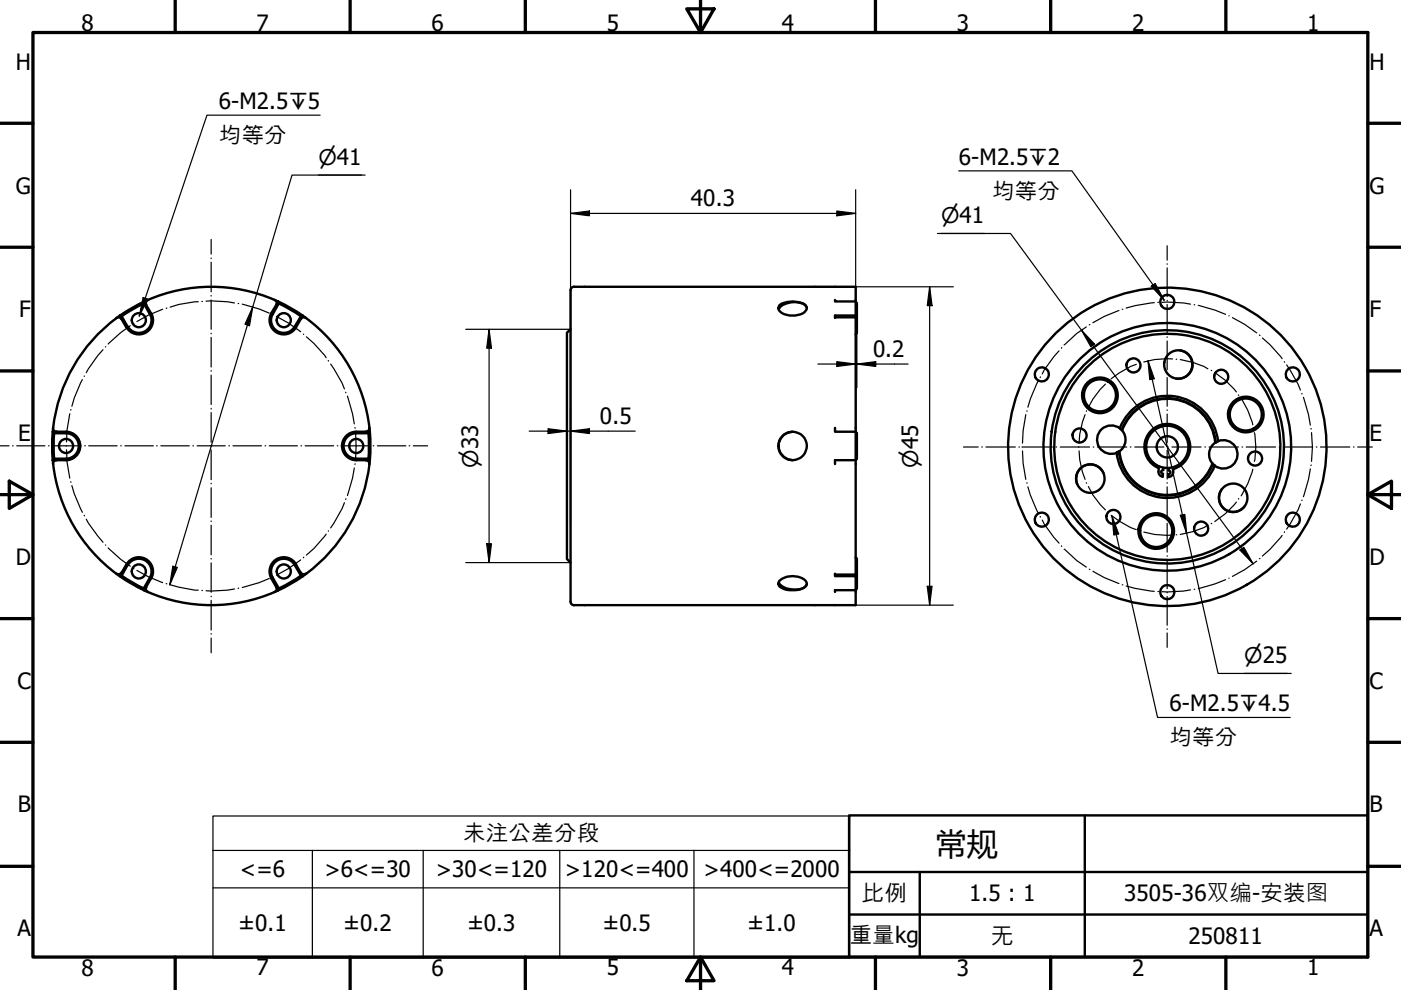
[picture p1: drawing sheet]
<svg xmlns="http://www.w3.org/2000/svg" width="297mm" height="210mm" viewBox="0 0 297 210" stroke-linecap="round" stroke-linejoin="round" font-family="sans-serif">
<g fill="none" stroke="#000" stroke-width=".51">
<path d="M24.7 67.4l.6-.1 .4 .3M24.7 67.4a33.8 33.8 0 0 0 6.7 58.1M27.1 69.3l-1.3-2.3-.4-.1 1.4 2.5M30.5 64.3l-2.7 1.5-2 1.2M31.4 63.6l-3.5 1.7-3.2 2.1M31.4 63.6a33.8 33.8 0 0 1 26.8 0M31.4 63.6l-.4 .4v.6M31.8 66.5a2.7 2.7 0 0 1-1 3.7 2.7 2.7 0 0 1-3.7-1M32 66.4l-1.5-2.5v.4l1.2 2.3M32 66.4a3 3 0 0 1-1.1 4.1 3 3 0 0 1-4.1-1.1M57.5 66.4l1.5-2.5 .1 .4-1.3 2.3M57.6 66.4a3 3 0 0 0 1.1 4.1 3 3 0 0 0 4.1-1.1"/>
<path d="M57.8 66.5a2.7 2.7 0 0 0 1 3.7 2.7 2.7 0 0 0 3.7-1l1.3-2.2M58.2 63.6l.4 .4v.6M58.2 63.6l3.5 1.7 3.2 2.1M59.1 64.3l2.1 1.1 2.6 1.6M63.8 67l.4-.1-1.5 2.5M64.9 67.4l-.6-.1-.5 .3M64.9 67.4a33.8 33.8 0 0 1-5.9 57.8M121 69.8l-.8 .7v48l.8 .8M121 61.6v65.9M121.7 60.8h59.7v3.1M121.7 60.8a.73 .73 0 0 0-.7 .7M165.2 64.7a5.1 5.1 0 0 1 5.6 0 1.09 1.09 0 0 1-.6 1.8 4.5 4.5 0 0 1-5-.6 .95 .95 0 0 1 0-1.2z"/>
<path d="M171.1 65.2a2.42 2.42 0 0 0-2.5-1.2 4.9 4.9 0 0 0-3.2 1.1l-.3 .5M177 63.6v.3h4.4M177 67.3h4.4M181.4 63.9l.3 .4v6.3l-.3 .3M181.4 67.3v-.4h-4.4v.5M181.4 63.9v3l.3 .1M181.4 67.3v24.2M250.2 74.3a3 3 0 0 1 2.6 3.4 3 3 0 0 1-3.4 2.6M11.2 90.7l.2 .6 .6 .2M11.4 97.3l-.2 .3h2.8M11.4 97.3h2.6M11.4 91.9h2.6"/>
<path d="M11.5 91.9l-.1 3 .1 2.4M12 97.6l-.6 .2-.2 .6M12 91.5h-.8l.2 .4M12 91.5h2M14 91.9a2.7 2.7 0 0 1 2.7 2.7 2.7 2.7 0 0 1-2.7 2.7M14 91.5a3 3 0 0 1 3 3.1 3 3 0 0 1-3 3M75.5 91.5h2.9l-.3 .4M75.5 97.3h2.6M75.5 91.9h2.6M75.5 91.9a2.7 2.7 0 0 0-2.7 2.7 2.7 2.7 0 0 0 2.7 2.7M75.5 91.5a3 3 0 0 0-3 3.1 3 3 0 0 0 3 3M77.6 97.6l.5 .2 .2 .6"/>
<path d="M78.1 97.3l.3 .3h-2.9M78.1 91.9l.1 2.3-.1 3.1M78.3 90.7l-.2 .6-.5 .2M168 91.5a3 3 0 0 0-2.9 3.1 3 3 0 0 0 2.9 3M177 90.7v.8h4.4M177 98.4v-.8h4.4v24.2M181.4 91.5l.3 .4v5.4l-.3 .3zM236.7 96l.5-.3a10.3 10.3 0 0 0 8.9 9.3 10.3 10.3 0 0 0 11.1-6.6M236.7 95.9a10.8 10.8 0 0 0 9.4 9.6 10.8 10.8 0 0 0 11.5-6.8l-.4-.3M237.3 95.6a10.2 10.2 0 0 0 8.8 9.2 10.2 10.2 0 0 0 11-6.6M237.4 90.8a10.8 10.8 0 0 1 11.5-6.8 10.8 10.8 0 0 1 9.4 9.6M237.4 90.8a2.99 2.99 0 0 1-.2 5"/>
<path d="M237.5 90.8a3 3 0 0 0-4.9 2 3 3 0 0 0 4.2 3.2M237.8 91.1a10.3 10.3 0 0 1 11.1-6.6 10.3 10.3 0 0 1 8.9 9.3 3 3 0 0 0-.6 4.6M237.9 91.3a10.2 10.2 0 0 1 10.9-6.7 10.2 10.2 0 0 1 8.8 9.3M245.7 99.2a4.9 4.9 0 0 1-1.9-7.6 4.9 4.9 0 0 1 7.8 .5 4.9 4.9 0 0 1-2.8 7.3M245.7 99.3l-.1 .7M246.6 99.2v.5a.41 .41 0 0 0-.4 .4 .41 .41 0 0 0 .4 .4M247.8 99.7a.41 .41 0 0 1 .4 .5 .41 .41 0 0 1-.5 .4M247.8 99.3v.4M248.8 99.5a1.27 1.27 0 0 1-1.1 1.6v-.6M257.8 93.8a3 3 0 0 1 4.6 2.8 3 3 0 0 1-4.9 2.1M26.8 119.7l-1.4 2.4h.4l1.3-2.3M26.8 119.7a3 3 0 0 1 4.1-1.2 3 3 0 0 1 1.1 4.2"/>
<path d="M27.1 119.8a2.7 2.7 0 0 1 3.7-1 2.7 2.7 0 0 1 1 3.7M62.7 119.7l1.5 2.4h-.4M62.8 119.7a3 3 0 0 0-4.1-1.2 3 3 0 0 0-1.1 4.2M181.4 118.1l.3 .4v3.6M234 100.3a3 3 0 0 0-4-1.6 3 3 0 0 0-1.6 3.9M245.6 100a.98 .98 0 0 0 .9 1.1l.1-.7M259.1 103.7a3 3 0 0 0 .5 4.2 3 3 0 0 0 4.3-.5M25.7 121.4l-.4 .3-.6-.1M25.8 122.1l2.6 1.6 2.1 1.1M31 124.4l-.5 .7v-.4M31 124.5l-.1 .4 .2 .4a32.9 32.9 0 0 0 25.5 .9l1.6-.7M31.7 122.5l-1.2 2.2"/>
<path d="M32 122.7l-1 1.7M57.5 122.7l1 1.7M57.8 122.5l1.3 2.2M58.5 124.4l.5 .7M58.6 124.5v.6l-.4 .4M59 125.2l-.8 .3M59.1 124.7l-.1 .4M63.8 121.4l.5 .3 .6-.1M63.8 122.1l-2 1.2-2.7 1.5M63.8 122.1l-1.3-2.3a2.7 2.7 0 0 0-3.7-1 2.7 2.7 0 0 0-1 3.7M121 127.6a.73 .73 0 0 0 .7 .7M165.1 123.5a4.1 4.1 0 0 0 4.4 1.4l.8-.2 .5-.4 .3-.4"/>
<path d="M165.2 123.2a4.3 4.3 0 0 1 5.6 0 .97 .97 0 0 1-.6 1.5 5.2 5.2 0 0 1-5-.4 .94 .94 0 0 1 0-1.1zM177 121.6v.5h4.4v3l.3-.4v-2.6M177 125.5v-.4h4.4v3.2h-59.7M177 121.8h4.4M181.4 121.8v.3h.3"/>
<circle cx="29.4" cy="67.9" r="1.49"/>
<circle cx="60.2" cy="67.9" r="1.49"/>
<circle cx="220.9" cy="79.4" r="1.49"/>
<circle cx="240.3" cy="77.5" r="1.49"/>
<circle cx="247.5" cy="64" r="1.49"/>
<circle cx="249.8" cy="77.3" r="3"/>
<circle cx="258.9" cy="79.9" r="1.49"/>
<circle cx="274.1" cy="79.4" r="1.49"/>
<circle cx="14" cy="94.6" r="1.49"/>
<circle cx="75.5" cy="94.6" r="1.49"/>
<circle cx="168" cy="94.6" r="3"/>
<circle cx="228.9" cy="92.3" r="1.49"/>
<circle cx="233.2" cy="83.8" r="3.4"/>
<circle cx="233.2" cy="83.8" r="3.8"/>
<circle cx="247.5" cy="94.7" r="26.3"/>
<circle cx="247.5" cy="94.7" r="33.8"/>
<circle cx="247.5" cy="94.7" r="2.25"/>
<circle cx="247.5" cy="94.7" r="4.5"/>
<circle cx="247.5" cy="94.7" r="24"/>
<circle cx="247.5" cy="94.7" r="24.7"/>
<circle cx="264.1" cy="87.9" r="3.4"/>
<circle cx="264.1" cy="87.9" r="3.8"/>
<circle cx="266.1" cy="97.2" r="1.49"/>
<circle cx="220.9" cy="110.2" r="1.49"/>
<circle cx="231.2" cy="101.5" r="3"/>
<circle cx="236.1" cy="109.6" r="1.49"/>
<circle cx="245.1" cy="112.6" r="3.4"/>
<circle cx="245.1" cy="112.6" r="3.8"/>
<circle cx="254.7" cy="112.1" r="1.49"/>
<circle cx="261.5" cy="105.5" r="3"/>
<circle cx="274.1" cy="110.2" r="1.49"/>
<circle cx="29.4" cy="121.2" r="1.49"/>
<circle cx="60.2" cy="121.2" r="1.49"/>
<circle cx="247.5" cy="125.5" r="1.49"/>
</g>
<g fill="none" stroke="#000" stroke-width=".7">
<path d="M37.1 0v6.9M74.2 0v6.9M111.4 0v6.9M148.5 0v6.9M185.6 0v6.9M222.8 0v6.9M259.9 0v6.9M7 6.9h283v196h-283zM145.6 1.9h5.8l-2.9 5zM0 26.1h7M290 26.1h7M0 52.4h7"/>
<path d="M290 52.4h7M0 78.6h7M290 78.6h7M0 104.9h7M2 102l5 2.9-5 2.9zM290 104.9l5-2.9v5.8zM290 104.9h7M0 131.2h7M290 131.2h7M0 157.4h7M290 157.4h7M0 183.7h7"/>
<path d="M290 183.7h7M37.1 202.9v7M74.2 202.9v7M111.4 202.9v7M148.5 202.9l2.9 5h-5.8zM148.5 202.9v7M185.6 202.9v7M222.8 202.9v7M259.9 202.9v7"/>
</g>
<path d="M180 172.9h110v30h-110zM230 172.9v30M180 184.9h110M180 193.9h110M195 184.9v18" fill="none" stroke="#000" stroke-width=".51"/>
<g fill="none" stroke="#000" stroke-width=".25">
<path d="M44.8 50.8v3.1M44.8 54.7v.1M44.8 55.6v6.3M247.5 52.1v3.1M247.5 55.9v.1M247.5 56.8v6.1M17.9 79.7l-.1 .1M21.8 74.1l-1 1.2-2.5 3.7M22.4 73.5v.1M27.6 69.1l-2 1.4-2.7 2.4M28.4 68.6h-.1M34.5 65.6l-3.1 1.2-2.4 1.4"/>
<path d="M35.4 65.3l-.2 .1M42 64l-4.1 .6-1.8 .5M42.8 63.9h.1M43.7 63.9l4.5 .1 1.5 .2M44.8 62.6v.2M44.8 63.6v6.2M44.8 70.6v.2M44.8 71.5v6.3M44.8 78.6v.1M44.8 79.5v6.3M50.5 64.4h.1M51.4 64.5l3.5 1 2.2 .9"/>
<path d="M57.8 66.7l.1 .1M58.6 67.1l2.6 1.4 2.6 1.8M64.3 70.8l.1 .1M65 71.4l1.5 1.4 2.7 3.1M69.6 76.4l.1 .2M70.1 77.2l2.4 4 .5 1.3M220.6 79.9l-.1 .1M224.5 74.4l-1 1.2-2.1 2.8-.4 .9M225.1 73.7l-.1 .1M230.3 69.3l-2 1.4-2.7 2.4M231.1 68.8l-.2 .1M237.2 65.8l-3.1 1.3-2.4 1.3"/>
<path d="M237.9 65.6h.2M240.9 77.3l-1.2 .4-2.3 1.3-1.8 1.3M241.7 76.9l-.1 .1M244.7 64.2l-4 .6-1.9 .5M245.5 64.1h.1M246.4 64.1l4.6 .1 1.4 .3M247.5 63.7v.1M247.5 64.6v6M247.5 71.4v.1M247.5 72.3v6.1M247.5 79.2v.1M248.6 76.1l-3.8 .1-2.3 .5"/>
<path d="M249.4 76.2h.1M250.3 76.2l2.5 .6 2.5 .9 .8 .5M253.2 64.6h.1M254.1 64.7l3.5 1.1 2.2 .8M256.8 78.5l.1 .1M257.6 79a17.9 17.9 0 0 1 4.5 4.1M260.5 67h.1M261.3 67.3l2.5 1.4 2.6 1.9M267 71l.1 .2M267.7 71.7l1.5 1.4 2.6 2.9M272.3 76.7l.1 .1M272.8 77.4l2.4 4 .5 1.3"/>
<path d="M-.1 94.5h2M2.7 94.5h.1M3.6 94.5h5.9M10.3 94.5h.1M11.2 94.5h6M14 94.5v.1M14.1 95.3l.1 2.7 .6 3.4M14.8 87.7l-.6 3.4-.1 2.6M15 86.8v.2M17.5 80.5l-1.8 3.9-.5 1.7M18 94.5h.1M18.8 94.5h6"/>
<path d="M25.6 94.5h.1M26.5 94.5h6M33.2 94.5h.1M34.1 94.5h6M40.9 94.5h.1M41.8 94.5h6M44.8 86.6v.1M44.8 87.5v6.3M44.8 94.5v.2M44.8 95.4v6.3M48.5 94.5h.1M49.4 94.5h6"/>
<path d="M56.2 94.5h.1M57.1 94.5h6M63.8 94.5h.1M64.7 94.5h6M71.5 94.5h.1M72.3 94.5h6.1M73.3 83.2v.1M73.7 84l1 3.7 .4 2.2M75.1 99.2l-.4 2.2-1 3.7M75.2 90.6l.1 .2M75.3 98.3l-.1 .2M75.4 91.5l.1 3-.1 3.1"/>
<path d="M79.1 94.5h.1M80 94.5h6M86.7 94.5h.2M87.6 94.5h3.1M204.3 94.8h3.1M208.2 94.8h.1M209 94.8h6.3M216 94.8h.2M216.7 94.7v.1M216.8 95.6l.1 2.6 .6 3.4M216.9 94.8h6.2M217.5 87.9l-.6 3.4-.1 2.7"/>
<path d="M217.7 87.1v.1M220.2 80.7l-1.8 3.9-.5 1.7M223.9 94.8h.1M224.8 94.8h6.2M228.7 94.7v.1M228.8 95.6l.1 1.8 .6 2.6 .6 1.6M230.1 87.9l-.6 1.6-.6 2.6-.1 1.9M230.4 87.1l-.1 .1M231.8 94.8h.1M232.7 94.8h6.2M234.4 81.4l-1.1 1.1-1.6 2.1-.9 1.8M235 80.8l-.1 .1"/>
<path d="M239.6 94.8h.2M240.6 94.8h6.2M247.5 80v6.1M247.5 86.9v.1M247.5 87.8v6M247.5 94.6v.1M247.5 95.5v6.1M247.5 94.8h.2M248.5 94.8h6.1M255.5 94.8h.1M256.3 94.8h6.3M262.6 83.7v.2"/>
<path d="M263.1 84.4a18.4 18.4 0 0 1 2.5 5.7M263.3 94.8h.2M264.2 94.8h6.2M265.6 99.5a18.4 18.4 0 0 1-2.5 5.6M265.7 90.8l.1 .2M265.8 98.6l-.1 .1M265.9 91.7a14.8 14.8 0 0 1 0 6.1M271.2 94.8h.1M272.1 94.8h6.2M276 83.4v.1M276.4 84.2l1 3.7 .4 2.2M277.8 99.4l-.4 2.2-1 3.7"/>
<path d="M277.9 90.8l.1 .2M278 98.6l-.1 .1M278.1 91.7l.2 3.1-.2 3M279.1 94.8h.1M280 94.8h6.2M287 94.8h.1M287.8 94.8h3.2M15 102.1v.2M15.2 103l.5 1.7 1.8 3.9M17.8 109.3l.1 .1M18.3 110.1l.4 .8 3.1 4.1M22.4 115.5v.1"/>
<path d="M22.9 116.2l2.7 2.4 2 1.5M44.8 102.5v.1M44.8 103.4v6.3M44.8 110.5v.1M44.8 111.4v6.2M44.8 118.4v.1M44.8 119.4v6.2M63.8 118.7l-2.6 1.9-2.6 1.4M64.4 118.1l-.1 .2M69.2 113.3l-2.7 3-1.5 1.4M69.7 112.6h-.1M73 106.6l-.5 1.3-2.4 4"/>
<path d="M73.3 105.8v.1M217.7 102.3v.2M217.9 103.2l.5 1.7 1.8 4M220.5 109.5l.1 .1M221 110.3l.4 .9 2.1 2.8 1 1.2M225 115.7l.1 .2M225.6 116.4l2.7 2.4 2 1.4M230.3 102.3l.1 .2M230.8 103.2l.9 1.7 1.6 2.1 1.1 1.1M234.9 108.6l.1 .1M235.6 109.3l1.8 1.2 2.3 1.4 1.2 .4M241.6 112.6h.1"/>
<path d="M242.5 112.8l2.3 .5 3.8 .1M247.5 102.3v.2M247.5 103.2v6.1M247.5 110.1v.1M247.5 111v6.1M247.5 117.8v.2M247.5 118.7v6.1M249.4 113.4h.1M256.1 111.4l-.8 .5-2.5 .8-2.5 .6M256.9 111h-.1M262.1 106.5a17.9 17.9 0 0 1-4.5 4.1M262.6 105.7v.1"/>
<path d="M266.4 119l-2.6 1.8-2.5 1.4M267.1 118.4l-.1 .1M271.8 113.5l-2.6 3-1.5 1.4M272.4 112.7l-.1 .2M275.7 106.8l-.5 1.3-2.4 4.1M276 106v.1M28.3 120.5l.1 .1M29 120.9l2.4 1.4 3.1 1.2M35.2 123.7l.2 .1M36.1 124l1.8 .5 3.4 .6h.7M42.8 125.2h.1M44.8 126.4v.1"/>
<path d="M44.8 127.3v6.3M44.8 134.3v.2M44.8 135.3v3.1M49.7 124.9l-1.5 .2-4.5 .2M50.6 124.7h-.1M57.1 122.7l-2.2 .8-3.5 1.1M57.9 122.3l-.1 .1M230.9 120.7h.2M231.7 121.1l2.4 1.4 3.1 1.2M237.9 124h.2M238.8 124.2l1.9 .5 4 .7M245.5 125.4h.1"/>
<path d="M247.5 125.6v.1M247.5 126.5v6.1M247.5 133.3v.1M247.5 134.2v3.1M252.4 125.1l-1.4 .2-4.6 .1M253.2 124.9h.1M259.8 122.9l-2.2 .9-3.5 1M260.5 122.6h.1"/>
</g>
<g fill="none" stroke="#000" stroke-width=".25">
<path d="M67.9 24.4h-24l-14.4 42.6M203.3 36.2h24l19.5 27.5M30.4 63.1l.9 .3-1.8 3.6zM244.1 60.7l.8-.6 1.9 3.6zM235.8 109.4l1.4 3.8-1 .2zM235.8 109.4l9.6 42.7h28.2M45.1 180.3v-7.3h135v7.3M45.1 180.3v22.8h135v-22.8M45.1 180.3h135M45.1 188.2h135M66.2 180.3v22.8M89.7 180.3v22.8"/>
<path d="M118.7 180.3v22.8M147.1 180.3v22.8"/>
</g>
<path d="M30.4 63.1l.9 .3-1.8 3.6zM244.1 60.7l.8-.6 1.9 3.6zM235.8 109.4l1.4 3.8-1 .2z" fill="#000"/>
<g fill="none" stroke="#000" stroke-width=".25">
<path d="M67.5 37.1h9.1M77.4 37.1h-15.5l-25.9 86.9M121 45.2l4-.5v1.1zM121 45.2h60.4M121 40.2v70.8M177.4 44.7l4 .5-4 .6zM181.4 40.2v54.3M198.8 49.5h15.4l51.5 70M199.5 49.5h9.2M53.6 65.1l-.7 4-1-.4zM98.7 69.8h22.3M103.7 69.8l.5 4h-1z"/>
<path d="M103.7 69.8v49.5M172.7 60.8h29.4M173.4 77.2h19.1M177.4 76.7l4 .5-4 .5zM181.7 77.2l4-.5v1zM181.7 67.9v14.3M197.1 60.8l.5 4h-1zM197.1 60.8v67.5M229.3 70l2.7 2.9-.7 .6zM243.4 76.5l1.3 3.8-.9 .2zM243.4 76.5l14.9 66.3h15.4M112.2 91.4h22.5"/>
<path d="M116.2 90.9l4 .5-4 .5zM120.2 86.5v8M121 91.4l4-.5v1zM98.7 119.3h22.3M103.2 115.3h1l-.5 4zM250.3 109.3l.9-.2 .4 4zM262.9 116.6l.8-.6 2 3.5zM36.6 120.1l1 .2-1.6 3.7zM174.9 128.3h27.2M196.6 124.3h1l-.5 4zM263.8 142.8h9.2"/>
</g>
<g fill="#000">
<path d="M121 45.2l4-.5v1.1zM177.4 44.7l4 .5-4 .6zM53.6 65.1l-.7 4-1-.4zM103.7 69.8l.5 4h-1zM177.4 76.7l4 .5-4 .5zM181.7 77.2l4-.5v1zM197.1 60.8l.5 4h-1zM229.3 70l2.7 2.9-.7 .6zM116.2 90.9l4 .5-4 .5zM121 91.4l4-.5v1zM243.4 76.5l1.3 3.8-.9 .2zM103.2 115.3h1l-.5 4z"/>
<path d="M250.3 109.3l.9-.2 .4 4zM262.9 116.6l.8-.6 2 3.5zM36.6 120.1l1 .2-1.6 3.7zM196.6 124.3h1l-.5 4z"/>
</g>
<text font-size="6.6" x="198.4" y="181.2">常规</text>
<g font-size="4.8">
<text x="17.3" y="6.5">8</text>
<text x="54.4" y="6.5">7</text>
<text x="91.5" y="6.5">6</text>
<text x="128.7" y="6.5">5</text>
<text x="165.7" y="6.5">4</text>
<text x="202.9" y="6.5">3</text>
<text x="240" y="6.5">2</text>
<text x="277.1" y="6.5">1</text>
<text x="3.4" y="14.8">H</text>
<text x="290.4" y="14.8">H</text>
<text x="46.4" y="23.1">6-M2.5↧5</text>
<text x="46.4" y="30.3">均等分</text>
<text x="203.3" y="34.9">6-M2.5↧2</text>
<text x="3.4" y="41.1">G</text>
<text x="290.4" y="41.1">G</text>
<text x="146.5" y="43.7">40.3</text>
<text x="210.4" y="42.1">均等分</text>
<text x="4.1" y="67.3">F</text>
<text x="290.4" y="67.3">F</text>
<text x="185.1" y="75.7">0.2</text>
<text x="127.2" y="89.8">0.5</text>
<text x="3.9" y="93.5">E</text>
<text x="290.4" y="93.5">E</text>
<text x="3.4" y="119.8">D</text>
<text x="290.4" y="119.8">D</text>
<text x="3.7" y="146.1">C</text>
<text x="290.4" y="146.1">C</text>
<text x="248" y="150.8">6-M2.5↧4.5</text>
<text x="248" y="158">均等分</text>
<text x="3.7" y="172.2">B</text>
<text x="290.4" y="172.2">B</text>
<text x="98.2" y="178.4">未注公差分段</text>
<text x="50.9" y="186">&lt;=6</text>
<text x="68.8" y="186">&gt;6&lt;=30</text>
<text x="92.4" y="186">&gt;30&lt;=120</text>
<text x="119.8" y="186">&gt;120&lt;=400</text>
<text x="149.2" y="186">&gt;400&lt;=2000</text>
<text x="182.7" y="191.1">比例</text>
<text x="205.5" y="191.1">1.5 : 1</text>
<text x="238.3" y="191.1">3505-36双编-安装图</text>
<text x="50.5" y="197.5">±0.1</text>
<text x="72.8" y="197.5">±0.2</text>
<text x="99.1" y="197.5">±0.3</text>
<text x="127.8" y="197.5">±0.5</text>
<text x="158.5" y="197.5">±1.0</text>
<text x="3.7" y="198.5">A</text>
<text x="180.1" y="199.9">重量kg</text>
<text x="210.1" y="200.1">无</text>
<text x="252" y="200.3">250811</text>
<text x="290.4" y="198.5">A</text>
<text x="17.3" y="206.9">8</text>
<text x="54.4" y="206.8">7</text>
<text x="91.5" y="206.9">6</text>
<text x="128.7" y="206.8">5</text>
<text x="165.7" y="206.8">4</text>
<text x="202.9" y="206.9">3</text>
<text x="240" y="206.9">2</text>
<text x="277.1" y="206.8">1</text>
</g>
<g font-size="4.6">
<text x="67.5" y="35">⌀41</text>
<text x="199.5" y="47.3">⌀41</text>
<text x="101.3" y="99.2" transform="rotate(-90 101.3 99.2)">⌀33</text>
<text x="194.7" y="99.2" transform="rotate(-90 194.7 99.2)">⌀45</text>
<text x="263.8" y="140.6">⌀25</text>
</g>
</svg>
